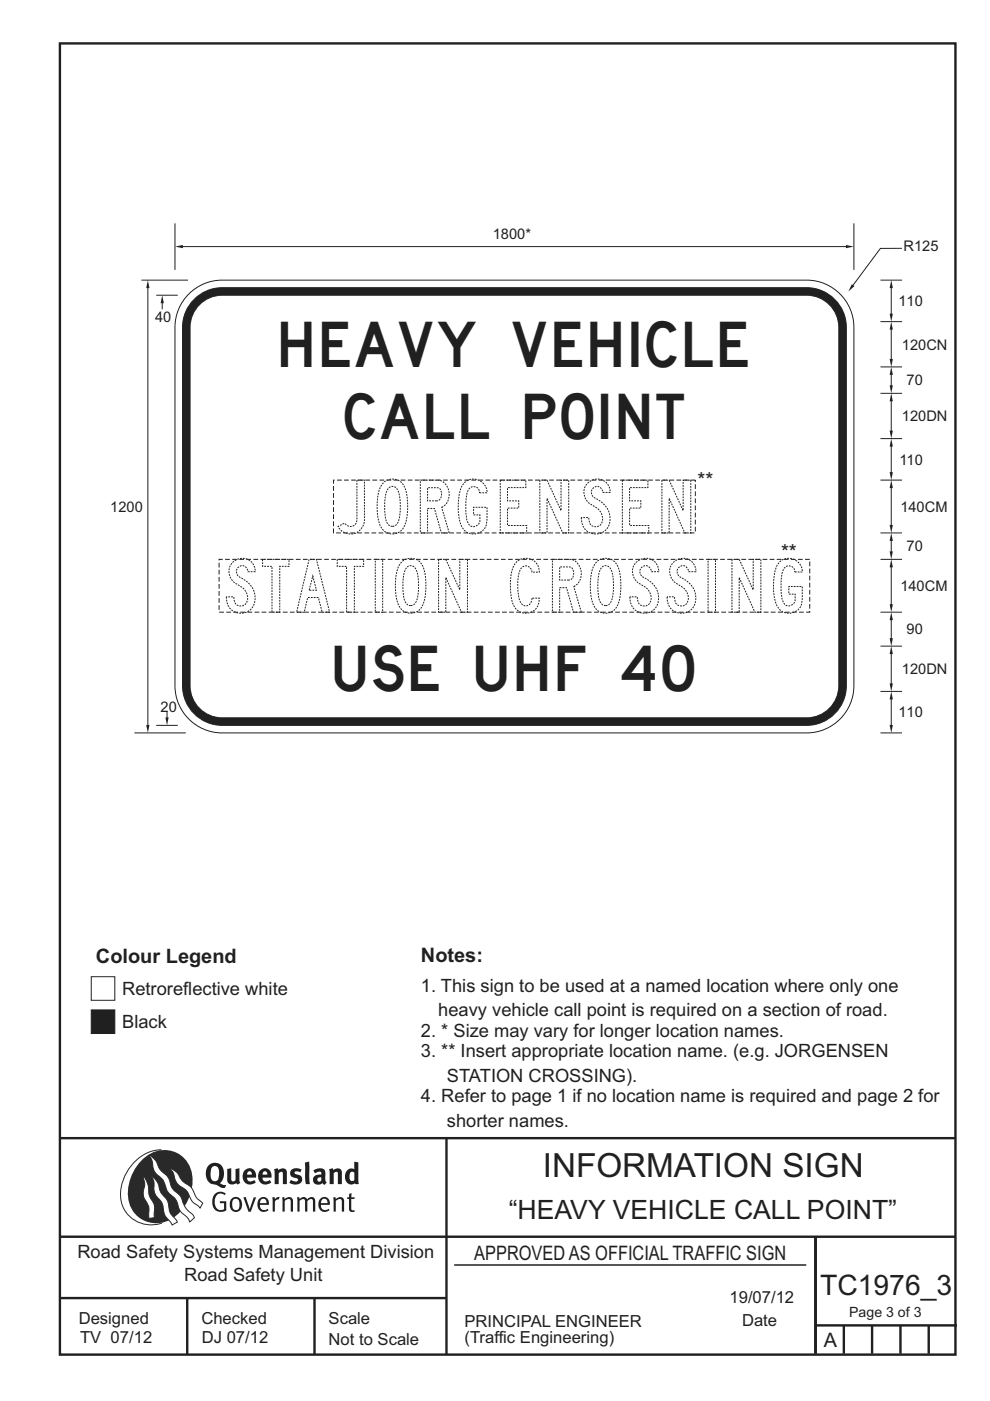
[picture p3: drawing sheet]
<svg xmlns="http://www.w3.org/2000/svg" width="210mm" height="297mm" viewBox="0 0 210 297" stroke-linecap="round" stroke-linejoin="round" font-family="sans-serif">
<g fill="none" stroke="#231f20" stroke-width=".51">
<path d="M12.7 9.2h190v278h-190zM12.7 241.3h189.9M94.7 241.4v45.8M12.7 262.2h190.1M12.7 275.2h82M39.7 275.2v12M66.7 275.2v12M173 262.2v24.8M173 281h30M179 281v6M185 281v6M191 281v6"/>
<path d="M197 281v6"/>
</g>
<path d="M96.4 268.2h74.6" fill="none" stroke="#231f20" stroke-width=".21"/>
<path d="M34.2 243.8a9.4 9.4 0 0 0-8.6 8.6 6.5 6.5 0 0 0 8.8 6.9" fill="none" stroke="#2b2824" stroke-width=".21"/>
<path d="M30.2 245.8a6.1 6.1 0 0 1 6.8-1.6 6.1 6.1 0 0 1 3.8 5.8 9.5 9.5 0 0 1-5.9 9.1 6 6 0 0 1-7.8-6.3 10.3 10.3 0 0 1 3.1-7z" fill-rule="evenodd" fill="#2b2824"/>
<g fill="#fff" stroke="#2b2824" stroke-width=".21">
<path d="M30.4 249.4a1.47 1.47 0 0 1 .8 1.2l.3 1.5a4.1 4.1 0 0 0 1.1 3l.2 1v2.1l-1.2 .1-.1-.9a3.9 3.9 0 0 0-.9-3.4 5.1 5.1 0 0 1 .1-2.8z" fill-rule="evenodd"/>
<path d="M36 247.7l.6 .3a4.2 4.2 0 0 1 1.9 2.2l1.1 .8a3.2 3.2 0 0 1 1.7 2.3l.6 .9 1.1 .9-.6 1-.4-.5a3.8 3.8 0 0 1-2-2.5 4.6 4.6 0 0 0-2-1.8 5.1 5.1 0 0 1-1.3-2.7z" fill-rule="evenodd"/>
<path d="M31.6 245a3.4 3.4 0 0 1 2.1 2.5l.7 1a3.3 3.3 0 0 1 1.7 2.5 5.2 5.2 0 0 0 2.1 2.5l.4 .7a5.2 5.2 0 0 0 2.3 3.3l.3 .7-.9 .9a3.2 3.2 0 0 0-1.6-1.9l-.7-.8a4.6 4.6 0 0 0-2.1-3.4 4 4 0 0 1-1.1-2.4 4 4 0 0 0-1.6-1.6 3.6 3.6 0 0 1-.9-2.7z" fill-rule="evenodd"/>
<path d="M32.2 249.5a1.2 1.2 0 0 1 1 .8l.4 .9a4.4 4.4 0 0 0 1.8 3.1l.3 .9a3.9 3.9 0 0 0 1.6 3.3l.3 .6-1.1 .6a3.5 3.5 0 0 0-1.3-1.7l-.3-.5a5.9 5.9 0 0 0-1-3.1 3.6 3.6 0 0 1-1.2-3.6z" fill-rule="evenodd"/>
</g>
<g fill="#231f20">
<path d="M45.6 253.1a1.74 1.74 0 0 1 2.3 0l-.2 .3a1.25 1.25 0 0 0-1.4-.2 1.25 1.25 0 0 0-.7 1.2 1.74 1.74 0 0 0 1.2 2.2l.7-.2v-1.3h-.8l-.1-.4h1.4v1.9a1.92 1.92 0 0 1-2.2 .1 1.92 1.92 0 0 1-.8-2.1l.3-1.1z" fill-rule="evenodd"/>
<path d="M49.4 254.5a.84 .84 0 0 1 1-.2 .84 .84 0 0 1 .4 1 .84 .84 0 0 1-.3 1.1 .84 .84 0 0 1-1-.1 2.32 2.32 0 0 1-.1-1.8zM49.1 254.2a1.93 1.93 0 0 0 .4 2.7 1.47 1.47 0 0 0 1.6-.5 1.47 1.47 0 0 0 .2-1.6 1.27 1.27 0 0 0-.9-1 1.27 1.27 0 0 0-1.3 .4z" fill-rule="evenodd"/>
<path d="M51.6 253.9l.5-.1 .9 2.6 .8-2.5h.5l-1.1 3h-.5z" fill-rule="evenodd"/>
<path d="M55.5 254.2a.72 .72 0 0 1 .8 .1 .72 .72 0 0 1 .2 .8h-1.4zM55.2 254a1.74 1.74 0 0 0 .6 3l1.1-.3 .1-.1-.2-.3a.96 .96 0 0 1-1.1 .2 .96 .96 0 0 1-.6-1h1.9a1.25 1.25 0 0 0-.4-1.4 1.25 1.25 0 0 0-1.4-.1z" fill-rule="evenodd"/>
<path d="M57.7 253.9l.5-.1 .1 .5 .5-.4 .5-.1-.2 .5a.67 .67 0 0 0-.8 .7v1.9h-.5z" fill-rule="evenodd"/>
<path d="M59.8 253.9l.5-.1 .1 .4a.93 .93 0 0 1 1-.4 .93 .93 0 0 1 .7 .8v2.3h-.4l-.1-2.5a.83 .83 0 0 0-1.2 .2v2.3h-.5z" fill-rule="evenodd"/>
<path d="M63 253.9l.4-.1 .2 .4a.87 .87 0 0 1 .8-.4 .87 .87 0 0 1 .7 .5l.1-.1a.89 .89 0 0 1 1-.4 .89 .89 0 0 1 .7 .8v2.3h-.5l-.1-2.6a.87 .87 0 0 0-1.1 .4v2.2h-.5l-.1-2.5a.8 .8 0 0 0-1.1 .2v2.3h-.4z" fill-rule="evenodd"/>
<path d="M68.4 254.2a.72 .72 0 0 1 .8 .1 .72 .72 0 0 1 .3 .8h-1.4zM68.1 254a1.74 1.74 0 0 0 .6 3l1.1-.3 .1-.1-.2-.3a.96 .96 0 0 1-1.1 .2 .96 .96 0 0 1-.5-1h1.9a1.25 1.25 0 0 0-.4-1.4 1.25 1.25 0 0 0-1.5-.1z" fill-rule="evenodd"/>
<path d="M70.6 253.9l.5-.1 .2 .4a.93 .93 0 0 1 1-.4 .93 .93 0 0 1 .7 .8v2.3h-.5l-.1-2.5a.83 .83 0 0 0-1.2 .2v2.3h-.4z" fill-rule="evenodd"/>
<path d="M74.1 253.1l.5-.1-.1 .9h.8l-.2 .3h-.6v2.2l.2 .2h.5v.3a.76 .76 0 0 1-1.2-.6v-2.1h-.4v-.3h.4z" fill-rule="evenodd"/>
<path d="M45.1 247.4l.4-.2a.95 .95 0 0 1 1 1.3v.4a1.13 1.13 0 0 1-1 1.5 1.39 1.39 0 0 1-.8-1.8l.1-.9zM44.4 246.9a2.61 2.61 0 0 0 .6 4.1l1 .3a1.66 1.66 0 0 0 1.7 .5l.3-.6h-.7l-.7-.3a2.7 2.7 0 0 0-.1-4.2 1.97 1.97 0 0 0-2.1 .2z" fill-rule="evenodd"/>
<path d="M48.2 247.8l.9-.1v2.5l.4 .3 .5-.3v-2.3l.8-.2v2.5l.2 .6-.6 .3-.3-.3a1.12 1.12 0 0 1-1.2 .2 1.12 1.12 0 0 1-.7-1z" fill-rule="evenodd"/>
<path d="M52.7 248.4h.5l.2 .7h-1zM51.8 248.3a1.74 1.74 0 0 0 .1 2.4 1.74 1.74 0 0 0 2.4 0l-.4-.5a.85 .85 0 0 1-.9 .3 .85 .85 0 0 1-.6-.8h1.9a1.47 1.47 0 0 0-.7-1.8 1.47 1.47 0 0 0-1.8 .4z" fill-rule="evenodd"/>
<path d="M55.9 248.4h.5l.3 .7h-1zM55.1 248.3a1.74 1.74 0 0 0 .1 2.4 1.74 1.74 0 0 0 2.3 0l-.3-.5a.85 .85 0 0 1-.9 .3 .85 .85 0 0 1-.6-.8h1.9a1.47 1.47 0 0 0-.7-1.8 1.47 1.47 0 0 0-1.8 .4z" fill-rule="evenodd"/>
<path d="M58.1 247.9l.8-.2 .2 .4a.99 .99 0 0 1 1.1-.4 .99 .99 0 0 1 .6 1v2.4h-.8v-2.5a.56 .56 0 0 0-.9 .1v2.4h-.9z" fill-rule="evenodd"/>
<path d="M61.7 248.1a1.97 1.97 0 0 1 2.3-.1l-.4 .5a.7 .7 0 0 0-1.1 .2l.4 .3a1.06 1.06 0 0 1 1.2 .9 1.06 1.06 0 0 1-.9 1.2 2.32 2.32 0 0 1-1.8-.3l.3-.6h.1a.86 .86 0 0 0 1.4 0 .85 .85 0 0 0-.9-.5 .94 .94 0 0 1-.6-1.6z" fill-rule="evenodd"/>
<path d="M67.4 249.8l.7-.2v.7l-.6 .2-.2-.4zM66.5 248.2l.4 .5a1.1 1.1 0 0 1 1.2-.2l.1 .5a1.27 1.27 0 0 0-1.4 .3 1.27 1.27 0 0 0-.3 1.3 1.24 1.24 0 0 0 1.9 .2l.4 .4 .5-.5a1.3 1.3 0 0 1-.3-1.4 1.22 1.22 0 0 0-.4-1.4 2.31 2.31 0 0 0-2.1 .3z" fill-rule="evenodd"/>
<path d="M69.8 247.9l.8-.2 .1 .4a.99 .99 0 0 1 1.1-.4 .99 .99 0 0 1 .7 1v2.4h-.8l-.1-2.5a.56 .56 0 0 0-.8 .1v2.4h-.9z" fill-rule="evenodd"/>
<path d="M74.4 248.5l.3-.1 .5 .2v1.6l-.7 .2a1.49 1.49 0 0 1-.1-1.9zM75.1 246.3l.1 1.6a1.43 1.43 0 0 0-1.5 .2 1.43 1.43 0 0 0-.5 1.5 1.33 1.33 0 0 0 .6 1.3 1.33 1.33 0 0 0 1.5 0v.2h.8l-.1-4.7z" fill-rule="evenodd"/>
<path d="M64.7 246.5l.9-.2 .1 4.8-.8-.1-.2-1.1z" fill-rule="evenodd"/>
</g>
<path d="M19.4 214.1h5v5h-5z" fill-rule="evenodd" fill="#231f20" stroke="#231f20" stroke-width=".21"/>
<g fill="#fff" stroke="#231f20" stroke-width=".21">
<path d="M19.4 207.1h5v5h-5z" fill-rule="evenodd"/>
<path d="M40.5 61.9a10 10 0 0 1 6.6-2.5h124a10 10 0 0 1 10 10v76a10 10 0 0 1-10 10h-124a10 10 0 0 1-10-10v-76a10 10 0 0 1 3.4-7.5z" fill-rule="evenodd"/>
</g>
<path d="M41.2 63.5a8.4 8.4 0 0 1 5.9-2.5h124a8.4 8.4 0 0 1 8.4 8.4v76a8.4 8.4 0 0 1-8.4 8.4h-124a8.4 8.4 0 0 1-8.4-8.4v-76a8.4 8.4 0 0 1 2.5-5.9z" fill-rule="evenodd" fill="#231f20" stroke="#231f20" stroke-width=".21"/>
<path d="M42.7 64.3a6.8 6.8 0 0 1 4.4-1.7h124a6.8 6.8 0 0 1 6.8 6.8v76a6.8 6.8 0 0 1-6.8 6.8h-124a6.8 6.8 0 0 1-6.8-6.8v-76a6.8 6.8 0 0 1 2.4-5.1z" fill-rule="evenodd" fill="#fff" stroke="#231f20" stroke-width=".21"/>
<path d="M189 148.1v5.7" fill="none" stroke="#231f20" stroke-width=".21"/>
<g fill="#231f20">
<path d="M188.7 153.7h.7l-.4 1.7z"/>
<path d="M189 146.6l.4 1.7h-.7z"/>
</g>
<path d="M189 138.5v6.5" fill="none" stroke="#231f20" stroke-width=".21"/>
<g fill="#231f20">
<path d="M188.7 144.9h.7l-.4 1.7z"/>
<path d="M189 137l.4 1.7h-.7z"/>
</g>
<path d="M186.8 113h4.5M189 114.5v2.6M186.8 146.6h4.5" fill="none" stroke="#231f20" stroke-width=".21"/>
<g fill="#231f20">
<path d="M188.7 116.9h.7l-.4 1.7z"/>
<path d="M189 113l.4 1.7h-.7z"/>
</g>
<path d="M189 103.3v8.2" fill="none" stroke="#231f20" stroke-width=".21"/>
<g fill="#231f20">
<path d="M188.7 111.3h.7l-.4 1.7z"/>
<path d="M189 101.8l.4 1.7h-.7z"/>
</g>
<path d="M189 60.9v5.7M186.8 101.8h4.5" fill="none" stroke="#231f20" stroke-width=".21"/>
<g fill="#231f20">
<path d="M188.7 66.5h.7l-.4 1.7z"/>
<path d="M189 59.4l.4 1.7h-.7z"/>
</g>
<path d="M38.7 52.3h140.9" fill="none" stroke="#231f20" stroke-width=".21"/>
<g fill="#231f20">
<path d="M179.4 51.9l1.7 .4-1.7 .3z"/>
<path d="M37.1 52.3l1.7-.4v.7z"/>
</g>
<path d="M186.8 59.4h4.5M186.8 83.4h4.5M186.8 93h4.5M189 94.5v5.8M186.8 137h4.5" fill="none" stroke="#231f20" stroke-width=".21"/>
<g fill="#231f20">
<path d="M189 93l.4 1.7h-.7z"/>
<path d="M188.7 100.1h.7l-.4 1.7z"/>
</g>
<path d="M189 84.9v6.5" fill="none" stroke="#231f20" stroke-width=".21"/>
<g fill="#231f20">
<path d="M188.7 91.3h.7l-.4 1.7z"/>
<path d="M189 83.4l.4 1.7h-.7z"/>
</g>
<path d="M186.8 77.8h4.5M186.8 68.2h4.5M189 69.7v6.5" fill="none" stroke="#231f20" stroke-width=".21"/>
<g fill="#231f20">
<path d="M189 68.2l.4 1.7h-.7z"/>
<path d="M188.7 76.1h.7l-.4 1.7z"/>
</g>
<path d="M189 79.3v2.5" fill="none" stroke="#231f20" stroke-width=".21"/>
<g fill="#231f20">
<path d="M188.7 81.7h.7l-.4 1.7z"/>
<path d="M189 77.8l.4 1.7h-.7z"/>
</g>
<path d="M30 59.4h9.9M37.1 47.3v9.9M181.1 47.3v9.9M191.3 52.6l-4.6 .1-5.8 7.9M33.1 62.6h4.6M28.5 155.4h10.9M33.1 153.8h4.6" fill="none" stroke="#231f20" stroke-width=".21"/>
<path d="M180.7 60.3l.5 .4-1.3 1.1z" fill="#231f20"/>
<path d="M70.7 101.8h76.8v11.2h-76.8z" fill="none" stroke="#231f20" stroke-width=".21" stroke-dasharray="1 .5" stroke-linecap="butt"/>
<path d="M186.8 118.6h4.5M189 120.1v8.2" fill="none" stroke="#231f20" stroke-width=".21"/>
<g fill="#231f20">
<path d="M188.7 128.1h.7l-.4 1.7z"/>
<path d="M189 118.6l.4 1.7h-.7z"/>
</g>
<path d="M186.8 129.8h4.5M189 131.3v4.1" fill="none" stroke="#231f20" stroke-width=".21"/>
<path d="M46.5 118.6h125.3v11.2h-125.3z" fill="none" stroke="#231f20" stroke-width=".21" stroke-dasharray="1 .5" stroke-linecap="butt"/>
<g fill="#231f20">
<path d="M189 129.8l.4 1.7h-.7z"/>
<path d="M188.7 135.3h.7l-.4 1.7z"/>
</g>
<path d="M35.4 150.8v1.4M186.8 155.4h4.5" fill="none" stroke="#231f20" stroke-width=".21"/>
<path d="M35.1 152.1h.7l-.4 1.7z" fill="#231f20"/>
<path d="M31.4 60.9v92.9" fill="none" stroke="#231f20" stroke-width=".21"/>
<g fill="#231f20">
<path d="M31 153.7h.7l-.3 1.7z"/>
<path d="M31.4 59.4l.3 1.7h-.7z"/>
</g>
<path d="M34.4 64.1v1.5" fill="none" stroke="#231f20" stroke-width=".21"/>
<path d="M34.4 62.6l.3 1.7h-.6z" fill="#231f20"/>
<g font-size="11.2" fill="#231f20">
<text x="71.7" y="113">JORGENSEN</text>
<text x="48" y="129.8">STATION CROSSING</text>
</g>
<g font-size="9.6" fill="#231f20">
<text x="59.6" y="77.8">HEAVY VEHICLE</text>
<text x="73.1" y="93">CALL POINT</text>
<text x="71" y="146.6">USE UHF 40</text>
</g>
<text font-size="7.1" fill="#231f20" x="115.1" y="249.4">INFORMATION SIGN</text>
<text font-size="6" fill="#231f20" x="174" y="274.6">TC1976_3</text>
<text font-size="5.6" fill="#231f20" x="107.9" y="258.6">“HEAVY VEHICLE CALL POINT”</text>
<g font-size="4.3" fill="#231f20">
<text x="148" y="103.3">**</text>
<text x="165.7" y="118.6">**</text>
</g>
<g font-size="4.2" fill="#231f20">
<text x="89.3" y="203.9">Notes:</text>
<text x="20.4" y="204.1">Colour Legend</text>
<text x="100.6" y="267.2">APPROVED AS OFFICIAL TRAFFIC SIGN</text>
<text x="174.7" y="285.6">A</text>
</g>
<g font-size="3.9" fill="#231f20">
<text x="25.9" y="211">Retroreflective white</text>
<text x="89.3" y="210.3">1. This sign to be used at a named location where only one</text>
<text x="93" y="215.5">heavy vehicle call point is required on a section of road.</text>
<text x="25.9" y="218.1">Black</text>
<text x="89.3" y="219.8">2. * Size may vary for longer location names.</text>
<text x="89.3" y="224.1">3. ** Insert appropriate location name. (e.g. JORGENSEN</text>
<text x="89.3" y="233.7">4. Refer to page 1 if no location name is required and page 2 for</text>
<text x="94.8" y="229.3">STATION CROSSING).</text>
<text x="94.8" y="238.9">shorter names.</text>
<text x="16.4" y="266.8">Road Safety Systems Management Division</text>
<text x="39.1" y="271.6">Road Safety Unit</text>
</g>
<g font-size="3.5" fill="#231f20">
<text x="16.7" y="280.7">Designed</text>
<text x="42.7" y="280.7">Checked</text>
<text x="69.7" y="280.7">Scale</text>
<text x="98.5" y="281.4">PRINCIPAL ENGINEER</text>
<text x="154.7" y="276.2">19/07/12</text>
<text x="157.4" y="281.2">Date</text>
<text x="17" y="284.8">TV 07/12</text>
<text x="42.8" y="284.8">DJ 07/12</text>
<text x="69.7" y="285.2">Not to Scale</text>
<text x="98.5" y="284.8">(Traffic Engineering)</text>
</g>
<g font-size="3.1" fill="#231f20">
<text x="104.5" y="50.7">1800*</text>
<text x="191.6" y="53.3">R125</text>
<text x="190.6" y="64.9">110</text>
<text x="32.9" y="68.3">40</text>
<text x="191.3" y="74.1">120CN</text>
<text x="192.3" y="81.7">70</text>
<text x="191.3" y="89.3">120DN</text>
<text x="190.8" y="98.5">110</text>
<text x="23.4" y="108.5">1200</text>
<text x="191" y="108.5">140CM</text>
<text x="192.3" y="116.9">70</text>
<text x="191" y="125.3">140CM</text>
<text x="192.3" y="134.5">90</text>
<text x="191.3" y="142.9">120DN</text>
<text x="34.1" y="150.9">20</text>
<text x="190.6" y="152.1">110</text>
</g>
<text font-size="3" fill="#231f20" x="180.1" y="279.2">Page 3 of 3</text>
</svg>
